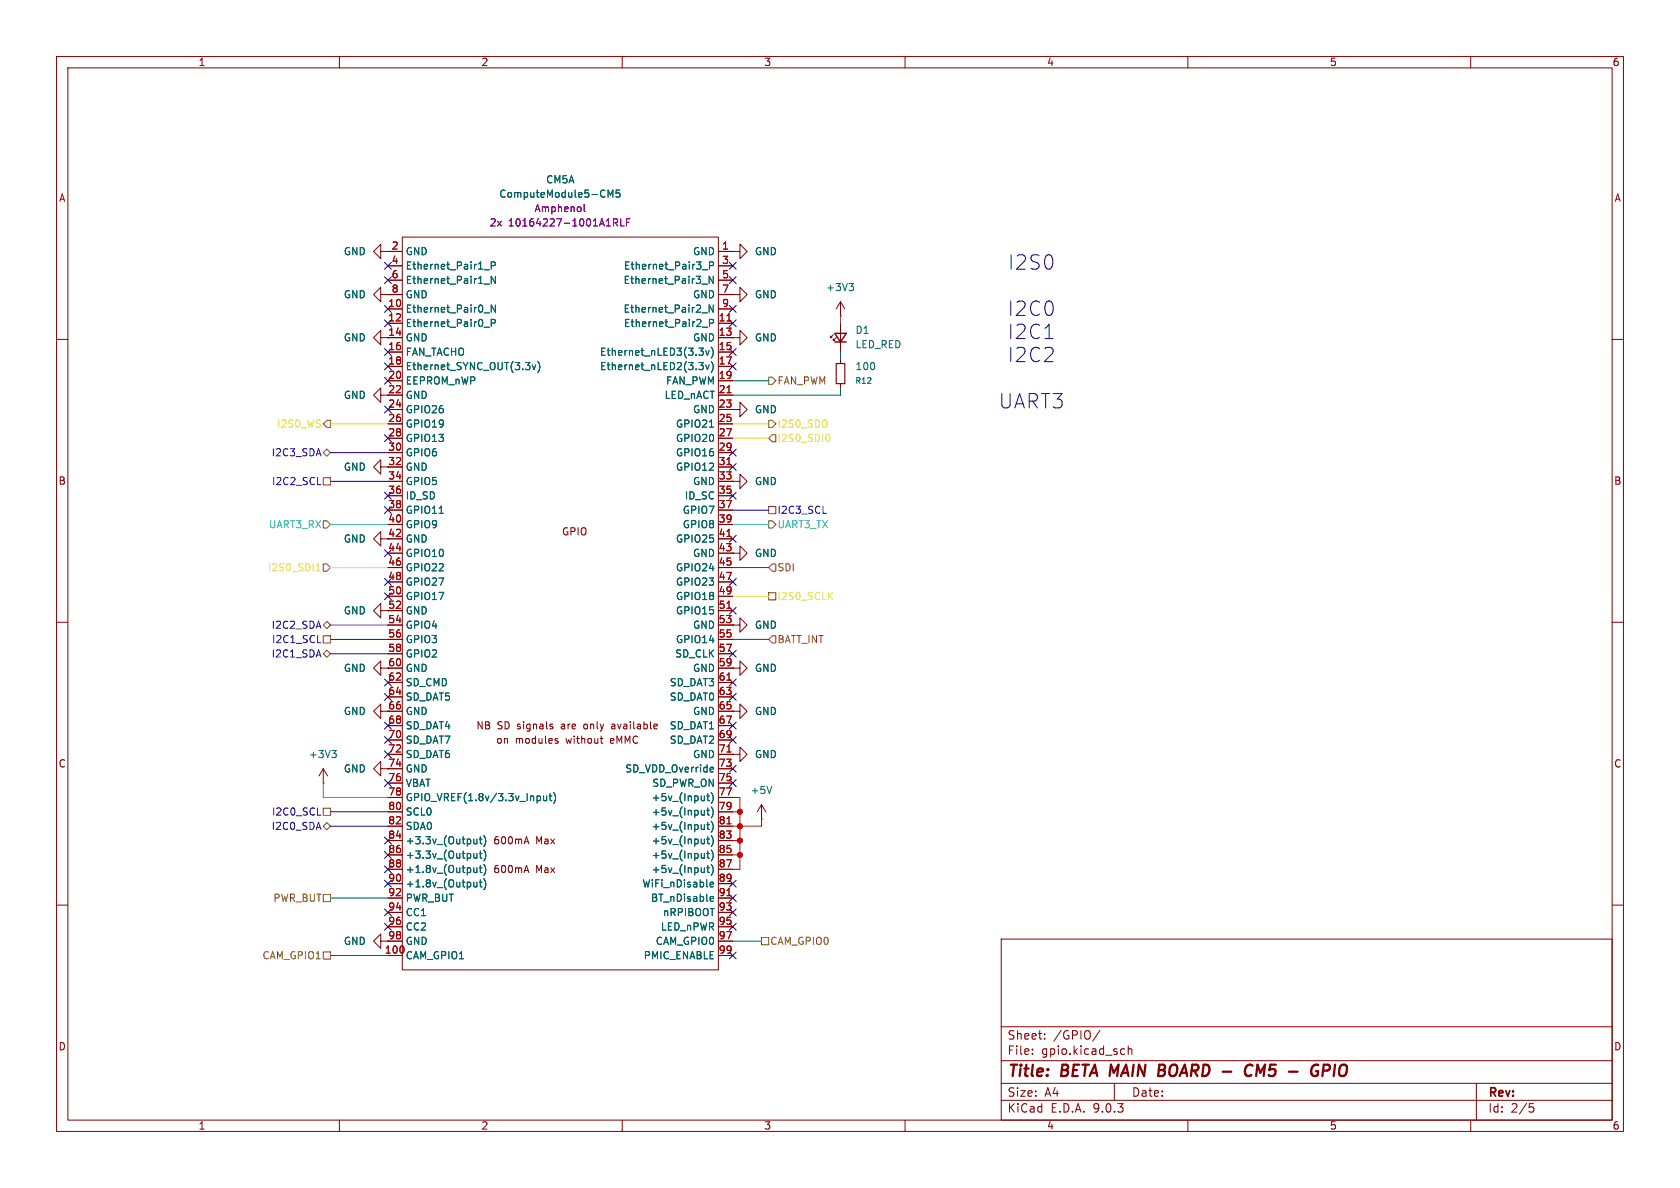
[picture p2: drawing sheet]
<svg xmlns="http://www.w3.org/2000/svg" width="297mm" height="210mm" viewBox="0 0 297 210" stroke-linecap="round" stroke-linejoin="round" font-family="sans-serif">
<g fill="none" stroke="#840000" stroke-width=".18">
<path d="M10 10h277v190h-277zM12 12h273v186h-273zM60 10v2M110 10v2M160 10v2M210 10v2M260 10v2M67.3 52.1v-1.3l-1.3 1.3 1.3 1.2v-1.2h1.3M67.3 59.7v-1.3l-1.3 1.3 1.3 1.3v-1.3h3.8M67.3 44.5v-1.3l-1.3 1.3 1.3 1.2v-1.2h3.8M68.6 52.1h.1M68.6 47h2.5"/>
<path d="M68.6 49.5h2.5M68.6 52.1h2.5M68.6 54.6h2.5M68.6 57.2h2.5M71.1 41.9h55.9v129.6h-55.9zM127 44.5h2.5M127 47h2.5M127 49.5h2.5M127 52.1h2.5M127 54.6h2.5M127 57.2h2.5M127 59.7h2.5"/>
<path d="M129.5 59.7h1.3v-1.3l1.3 1.3-1.3 1.3v-1.3M129.5 59.7h.1M129.5 52.1h1.3v-1.3l1.3 1.3-1.3 1.2v-1.2M129.5 52.1h.1M129.5 44.5h1.3v-1.3l1.3 1.3-1.3 1.2v-1.2M129.5 44.5h.1M147.3 59.2l-.5 .5v-.3v.3h.3M147.8 59.7l-.5 .5v-.3v.3h.3M148.6 55.9h.1M148.6 53.3v2.6M148.6 57.2v5M148.6 53.3l-.8 1.3"/>
<path d="M148.6 53.3l.8 1.3M10 60h2M67.3 69.9v-1.3l-1.3 1.3 1.3 1.2v-1.2h3.8M68.6 62.2h2.5M68.6 64.8h2.5M68.6 67.3h2.5M68.6 72.4h2.5M68.6 74.9h2.5M68.6 77.5h2.5M127 62.2h2.5M127 64.8h2.5M127 67.3h2.5"/>
<path d="M127 69.9h2.5M127 72.4h2.5M127 74.9h2.5M127 77.5h2.5M129.5 72.4h1.3v-1.3l1.3 1.3-1.3 1.3v-1.3M129.5 72.4h.1M148.6 63.5v.8M148.6 67.8v.8M285 60h2M67.3 82.6v-1.3l-1.3 1.3 1.3 1.2v-1.2h3.8M67.3 95.3v-1.3l-1.3 1.3 1.3 1.2v-1.2h3.8M68.6 80h2.5"/>
<path d="M68.6 85.1h2.5M68.6 87.6h2.5M68.6 90.2h2.5M68.6 92.7h2.5M68.6 97.8h2.5M127 80h2.5M127 82.6h2.5M127 85.1h2.5M127 87.6h2.5M127 90.2h2.5M127 92.7h2.5M127 95.3h2.5"/>
<path d="M127 97.8h2.5M129.5 97.8h1.3v-1.3l1.3 1.3-1.3 1.3v-1.3M129.5 97.8h.1M129.5 85.1h1.3v-1.3l1.3 1.3-1.3 1.3v-1.3M129.5 85.1h.1M10 110h2M67.3 118.1v-1.3l-1.3 1.3 1.3 1.3v-1.3h3.8M67.3 108v-1.3l-1.3 1.3 1.3 1.2v-1.2h3.8M68.6 100.3h2.5M68.6 102.9h2.5M68.6 105.4h2.5M68.6 110.5h2.5"/>
<path d="M68.6 113h2.5M68.6 115.6h2.5M127 100.3h2.5M127 102.9h2.5M127 105.4h2.5M127 108h2.5M127 110.5h2.5M127 113h2.5M127 115.6h2.5M127 118.1h2.5M129.5 118.1h1.3v-1.3l1.3 1.3-1.3 1.3v-1.3M129.5 118.1h.1"/>
<path d="M129.5 110.5h1.3v-1.3l1.3 1.3-1.3 1.3v-1.3M129.5 110.5h.1M285 110h2M57.1 138.4h.1M57.1 135.9l-.7 1.3M57.1 135.9l.8 1.3M57.1 135.9v2.5M67.3 135.9v-1.3l-1.3 1.3 1.3 1.3v-1.3h3.8M67.3 125.7v-1.2l-1.3 1.2 1.3 1.3v-1.3h3.8M68.6 120.7h2.5M68.6 123.2h2.5M68.6 128.3h2.5"/>
<path d="M68.6 130.8h2.5M68.6 133.4h2.5M68.6 138.4h2.5M97.6 128.4l.2 .2-.2 .2M97.6 128l.1 .1M98.3 131h.3l.1 .2-.2 .2h-.3M98.3 130.5l.3 .1M106.1 130.5h.5M106.3 131.3l.3 .1M108.3 128l-.1 .1M108.3 128.4l-.2 .1 .2 .3M127 120.7h2.5"/>
<path d="M127 123.2h2.5M127 125.7h2.5M127 128.3h2.5M127 130.8h2.5M127 133.4h2.5M127 135.9h2.5M127 138.4h2.5M129.5 133.4h1.3v-1.3l1.3 1.3-1.3 1.2v-1.2M129.5 133.4h.1M129.5 125.7h1.3v-1.2l1.3 1.2-1.3 1.3v-1.3M129.5 125.7h.1M68.6 141h2.5"/>
<path d="M68.6 143.5h2.5M68.6 146.1h2.5M68.6 148.6h2.5M68.6 151.1h2.5M68.6 153.7h2.5M68.6 156.2h2.5M68.6 158.8h2.5M92.8 148.8h.6M92.8 153.9h.6M93.1 147.9l.4 1.3M93.1 153l.4 1.2M127 141h2.5"/>
<path d="M127 143.5h2.5M127 146.1h2.5M127 148.6h2.5M127 151.1h2.5M127 153.7h2.5M127 156.2h2.5M127 158.8h2.5M134.6 144.8h.1M134.6 142.2l-.7 1.3M134.6 142.2l.8 1.3M134.6 142.2v2.6M10 160h2"/>
<path d="M67.3 166.4v-1.3l-1.3 1.3 1.3 1.2v-1.2h3.8M68.6 161.3h2.5M68.6 163.8h2.5M127 161.3h2.5M127 163.8h2.5M127 166.4h2.5M127 168.9h2.5M177 166h108v32h-108zM285 160h2M60 198v2M110 198v2M160 198v2"/>
<path d="M177 194.5h108M177 191.5h108M177 187.5h108M177 181.5h108M182.5 186.3v.1M182.5 185.5v.1M184.7 183.6v.1M184.7 182.8v.1M194.5 182.1l-1.3 2M197 191.5v3M198.4 185.4l.4 .1M198.8 186.3l-.4 .1"/>
<path d="M199.5 185.5l.2-.1 .3 .1 .1 .9M199.5 184.9v1.5M210 198v2M260 198v2M261 191.5v6.5M270.4 195.1h.7M270.5 195.7h.4l.3 .3-.2 .5-.5 .1"/>
</g>
<path d="M204.9 189.2h.6M205 188.2h.6M205.5 189.2l.3 .1M205.7 190.1l-1 .1M205.7 189.1l-.2 .1M221.2 190a.73 .73 0 0 1-.8 .1M221.4 188.4a.69 .69 0 0 0-1 .1M222.8 189.6l-.5-1.4-.2 2M233.1 188.3a.86 .86 0 0 0-1.3 .8M233.9 189.3h.8a.55 .55 0 0 0 .4-.5 .55 .55 0 0 0-.3-.6h-.8l-.2 2M236 188.2l-.2 2" fill="none" stroke="#840000" stroke-width=".4"/>
<g fill="none" stroke="#006464" stroke-width=".18">
<path d="M107.5 34.9v-1.3l.4 .9 .4-.9v1.3M109.6 33.6h-.7v.6l.2-.1h.4l.1 .2v.4l-.2 .2-.5-.2M85.6 47.7h.9M85.6 50.2h.9M85.6 55.3h.9M85.6 57.9h.9M86.8 47l.7-.1 .1-.2-.1-.3-.7-.1v1.3M86.8 57.1h.7l.1-.2-.1-.3-.7-.1v1.2M87.6 48.8v1.3l-.8-1.3v1.3M87.6 53.9v1.3l-.8-1.3v1.3M124.1 50.2h1M124.1 55.3h1"/>
<path d="M124.2 47.7h.9M124.2 57.9h.9M125.4 47l.6-.1 .1-.2v-.3l-.7-.1v1.3M125.4 57.1h.6l.1-.2v-.3l-.7-.1v1.2M126.1 48.8v1.3l-.7-1.3v1.3M126.1 53.9v1.3l-.7-1.3v1.3M150.1 50.1h.8l-.4 .5M150.6 50.6l.3 .2v.3l-.3 .3M94.1 64.5l.3 .8 .3-.8M95.1 63.9a1.46 1.46 0 0 1 0 1.9M123.5 61.5h.8l-.4 .5 .4 .1v.5l-.2 .2h-.4M123.5 64.1h.8l-.4 .5 .4 .1v.4l-.2 .2h-.4"/>
<path d="M124.8 62l.3 .8 .3-.8M124.8 64.5l.3 .8 .3-.8M125.4 75.5h.7M125.7 61.4a1.46 1.46 0 0 1 0 1.9M125.7 63.9a1.46 1.46 0 0 1 0 1.9M77.7 90.7h.7M58.7 132.7h.7l-.4 .4M59.2 133.1l.2 .3v.3l-.2 .2M125.7 135.6l.4 .1v.2l-.6 .1M126.1 136.4l-.4 .1M136.4 139l-.4 1.3M84.3 148.3v.9"/>
<path d="M84.3 150.9v.8M84.3 153.4v.8M84.3 155.9v.9M84.3 149l-.4 .2M84.3 151.6l-.4 .1M84.3 154.1l-.4 .1M84.3 156.7l-.4 .1M84.7 148.3h.5M84.7 150.9h.5M84.7 153.4h.5M84.7 155.9h.5M84.9 147.9v1.1l.3 .2"/>
<path d="M84.9 150.4v1.1l.3 .2M84.9 153v1.1l.3 .1M84.9 155.5v1.1l.3 .2M85.5 147.7a1.46 1.46 0 0 1 0 2M85.5 150.3a1.46 1.46 0 0 1 0 1.9M85.5 152.8a1.46 1.46 0 0 1 0 1.9M85.5 155.3a1.46 1.46 0 0 1 0 2M95.5 140.8v.6M96.1 140.7l.1 .8h.3l.1-.1M96.6 140.7v.8M97.1 140.7h.5M97.2 140.3v1.1l.4 .1"/>
<path d="M97.9 140.1a1.46 1.46 0 0 1 0 1.9M124.9 140.7h.5M124.9 148.3h.5M124.9 150.9h.5M124.9 153.4h.5M124.9 143.2h.5M124.9 145.8h.5M125.1 140.3v1.1l.3 .1M125.1 147.9v1.1l.3 .2M125.1 150.4v1.1l.3 .2M125.1 153v1.1l.3 .1M125.1 142.8v1.1l.3 .2"/>
<path d="M125.1 145.4v1l.3 .2M125.5 156.4l.6-.2v-.2l-.4-.1-.2 .2 .1 .6h.5M125.6 158.5h.4l.1 .3-.6 .1M125.6 159.3h.5M125.7 140.1a1.46 1.46 0 0 1 0 1.9M125.7 142.6a1.46 1.46 0 0 1 0 2M125.7 145.2a1.46 1.46 0 0 1 0 1.9M125.7 147.7a1.46 1.46 0 0 1 0 2M125.7 150.3a1.46 1.46 0 0 1 0 1.9M125.7 152.8a1.46 1.46 0 0 1 0 1.9"/>
</g>
<path d="M128.5 56.7h.7M128.5 69.4h.7M128.5 82.1h.7M128.5 94.8h.7M128.5 107.5h.7M128.5 120.2h.7M128.5 132.9h.7M128.5 145.6h.7M128.5 158.3h.7" fill="none" stroke="#a90000" stroke-width=".18"/>
<path d="M103.3 36.1v1.1l.1 .2M108.5 39.3h.6l.1-.2-.1-.3-.6-.1v1.2M108.8 39.3l.4 .6M109.7 38.7v1.2h.6M110.8 39.3h.4M111.4 38.7h-.6v1.2" fill="none" stroke="#840084" stroke-width=".18"/>
<path d="M147.6 58.9h2l-1 1.6zM147.6 60.5h2" fill="none" stroke="#840000" stroke-width=".25"/>
<path d="M147.8 64.3h1.6v3.5h-1.6z" fill="none" stroke="#840000" stroke-width=".2"/>
<g fill="none" stroke="#725600" stroke-width=".18">
<path d="M57.8 74.3h.6v1.3h-.6l-.7-.7zM135.9 74.3h.6l.7 .6-.7 .7h-.6zM135.9 66.7h.6l.7 .6-.7 .6h-.6zM136.5 76.8h.7v1.3h-.7l-.6-.6zM57.1 80l.7-.6 .6 .6-.6 .6zM57.1 99.7h.7l.6 .6-.6 .7h-.7zM57.1 92.1h.7l.6 .6-.6 .6h-.7zM57.1 84.5h1.3v1.2h-1.3zM135.9 89.5h1.3v1.3h-1.3zM135.9 92.1h.6l.7 .6-.7 .6h-.6zM136.5 99.7h.7v1.3h-.7l-.6-.7zM57.1 110.5l.7-.6 .6 .6-.6 .6z"/>
<path d="M57.1 112.4h1.3v1.3h-1.3zM57.1 115.6l.7-.7 .6 .7-.6 .6zM135.9 104.8h1.3v1.2h-1.3zM136.5 112.4h.7v1.3h-.7l-.6-.7zM57.1 158.1h1.3v1.3h-1.3zM57.1 146.1l.7-.7 .6 .7-.6 .6zM57.1 142.9h1.3v1.2h-1.3zM57.1 168.3h1.3v1.2h-1.3zM134.6 165.7h1.3v1.3h-1.3z"/>
</g>
<path d="M58.4 74.9h10.2M129.5 74.9h6.4M129.5 77.5h6.4M146.4 76.8a.79 .79 0 0 1 0 1.2M56 99.9l.3-.3v1.3M55.9 100.9h.7M58.4 100.3h10.2M129.5 105.4h6.4" fill="none" stroke="#f0e803" stroke-width=".18"/>
<path d="M56.1 85.7h.6M58.4 85.1h10.2M58.4 80h10.2M129.5 90.2h6.4M145.5 90.7h.6M56.1 113.6h.6M58.4 115.6h10.2M58.4 113h10.2M58.4 110.5h10.2M56.1 144.1h.6M58.4 146.1h10.2M58.4 143.5h10.2" fill="none" stroke="#0c00ff" stroke-width=".18"/>
<path d="M129.5 67.3h6.4M148.6 62.2v1.3M148.6 68.6v1.3h-19.1M129.5 100.3h6.4M129.5 113h6.4M58.4 158.8h10.2M58.4 168.9h10.2M129.5 166.4h5.1" fill="none" stroke="#009600" stroke-width=".18"/>
<path d="M148.6 55.9v1.3M57.1 138.4v2.6h11.5" fill="none" stroke="#ff7d13" stroke-width=".18"/>
<path d="M58.4 92.7h10.2M129.5 92.7h6.4" fill="none" stroke="#00c8f5" stroke-width=".18"/>
<path d="M129.5 141h1.3v12.7h-1.3M129.5 143.5h1.3M129.5 151.1h1.3M129.5 148.6h1.3M134.6 144.8v1.3h-5.1" fill="none" stroke="#ff000d" stroke-width=".18"/>
<g fill="none" stroke="#000084" stroke-width=".18">
<path d="M68 46.4l1.2 1.2M68 48.9l1.2 1.2M68 54l1.2 1.2M68 56.5l1.2 1.3M69.2 46.4l-1.2 1.2M69.2 48.9l-1.2 1.2M69.2 54l-1.2 1.2M69.2 56.5l-1.2 1.3M128.9 54l1.2 1.2M128.9 46.4l1.2 1.2M128.9 48.9l1.2 1.2M128.9 56.5l1.2 1.3"/>
<path d="M130.1 54l-1.2 1.2M130.1 46.4l-1.2 1.2M130.1 48.9l-1.2 1.2M130.1 56.5l-1.2 1.3M68 76.9l1.2 1.2M68 61.6l1.2 1.2M68 71.8l1.2 1.2M68 66.7l1.2 1.2M68 64.2l1.2 1.2M69.2 76.9l-1.2 1.2M69.2 61.6l-1.2 1.2M69.2 71.8l-1.2 1.2"/>
<path d="M69.2 66.7l-1.2 1.2M69.2 64.2l-1.2 1.2M128.9 61.6l1.2 1.2M128.9 79.4l1.2 1.2M128.9 64.2l1.2 1.2M130.1 61.6l-1.2 1.2M130.1 79.4l-1.2 1.2M130.1 64.2l-1.2 1.2M68 97.2l1.2 1.2M68 87l1.2 1.2M68 89.6l1.2 1.2M69.2 97.2l-1.2 1.2"/>
<path d="M69.2 87l-1.2 1.2M69.2 89.6l-1.2 1.2M128.9 94.6l1.2 1.3M128.9 81.9l1.2 1.3M128.9 87l1.2 1.2M130.1 94.6l-1.2 1.3M130.1 81.9l-1.2 1.3M130.1 87l-1.2 1.2M68 104.8l1.2 1.2M68 102.3l1.2 1.2M69.2 104.8l-1.2 1.2M69.2 102.3l-1.2 1.2"/>
<path d="M128.9 107.3l1.2 1.3M128.9 115l1.2 1.2M128.9 102.3l1.2 1.2M130.1 102.3l-1.2 1.2M130.1 107.3l-1.2 1.3M130.1 115l-1.2 1.2M68 132.7l1.2 1.3M68 120l1.2 1.3M68 130.2l1.2 1.2M68 122.6l1.2 1.2M68 127.7l1.2 1.2M68 137.8l1.2 1.2"/>
<path d="M69.2 132.7l-1.2 1.3M69.2 120l-1.2 1.3M69.2 130.2l-1.2 1.2M69.2 122.6l-1.2 1.2M69.2 127.7l-1.2 1.2M69.2 137.8l-1.2 1.2M128.9 137.8l1.2 1.2M128.9 135.3l1.2 1.2M128.9 127.7l1.2 1.2M128.9 120l1.2 1.3M128.9 122.6l1.2 1.2M128.9 130.2l1.2 1.2"/>
<path d="M130.1 137.8l-1.2 1.2M130.1 135.3l-1.2 1.2M130.1 127.7l-1.2 1.2M130.1 120l-1.2 1.3M130.1 122.6l-1.2 1.2M130.1 130.2l-1.2 1.2M68 150.5l1.2 1.2M68 148l1.2 1.2M68 153.1l1.2 1.2M68 155.6l1.2 1.2M69.2 150.5l-1.2 1.2M69.2 148l-1.2 1.2"/>
<path d="M69.2 153.1l-1.2 1.2M69.2 155.6l-1.2 1.2M128.9 158.1l1.2 1.3M128.9 155.6l1.2 1.2M130.1 158.1l-1.2 1.3M130.1 155.6l-1.2 1.2M68 163.2l1.2 1.2M68 160.7l1.2 1.2M69.2 163.2l-1.2 1.2M69.2 160.7l-1.2 1.2M128.9 160.7l1.2 1.2M128.9 163.2l1.2 1.2"/>
<path d="M128.9 168.3l1.2 1.2M130.1 160.7l-1.2 1.2M130.1 163.2l-1.2 1.2M130.1 168.3l-1.2 1.2"/>
</g>
<path d="M184.7 59.8h1.5" fill="none" stroke="#0000c2" stroke-width=".18"/>
<g fill="#ff000d" stroke="#ff000d" stroke-width=".18">
<circle cx="130.8" cy="151.1" r=".46"/>
<circle cx="130.8" cy="143.5" r=".46"/>
<circle cx="130.8" cy="146.1" r=".46"/>
<circle cx="130.8" cy="148.6" r=".46"/>
</g>
<g font-size="3.5" fill="#0000c2">
<text x="178.2" y="47.9">I2S0</text>
<text x="178.1" y="56.1">I2C0</text>
<text x="178.1" y="60.2">I2C1</text>
<text x="178.1" y="64.3">I2C2</text>
<text x="176.5" y="72.4">UART3</text>
</g>
<g font-size="2.8" fill="#840000">
<text x="178" y="190.9">Title:</text>
<text x="187.7" y="190.9">BETA MAIN</text>
<text x="206.4" y="190.9">BOARD -</text>
<text x="223.3" y="190.9">CM5</text>
<text x="231.8" y="190.9">-</text>
<text x="236.6" y="190.9">GPIO</text>
</g>
<g font-size="2.1" fill="#840000">
<text x="178" y="184">Sheet:</text>
<text x="186.2" y="184">/GPIO/</text>
<text x="178" y="186.7">File:</text>
<text x="184.1" y="186.7">gpio.kicad_sch</text>
<text x="178" y="196.9">KiCad</text>
<text x="178" y="194.1">Size:</text>
<text x="184.7" y="194.1">A4</text>
<text x="185.7" y="196.9">E.D.A.</text>
<text x="193.3" y="196.9">9.0.3</text>
<text x="200" y="194.1">Date:</text>
<text x="263" y="194.3">Rev:</text>
<text x="263" y="196.9">Id:</text>
<text x="267.1" y="196.9">2/5</text>
</g>
<g font-size="1.8" fill="#840000">
<text x="35" y="11.9">1</text>
<text x="85" y="11.9">2</text>
<text x="135" y="11.9">3</text>
<text x="185" y="11.9">4</text>
<text x="235" y="11.9">5</text>
<text x="285" y="11.9">6</text>
<text x="10.3" y="35.9">A</text>
<text x="285.3" y="35.9">A</text>
<text x="69.1" y="44.2">2</text>
<text x="68.5" y="59.4">14</text>
<text x="68.5" y="69.6">22</text>
<text x="10.3" y="85.9">B</text>
<text x="285.3" y="85.9">B</text>
<text x="99.3" y="94.8">GPIO</text>
<text x="84.1" y="129.1">NB</text>
<text x="87.6" y="131.7">on</text>
<text x="87.9" y="129.1">SD signals</text>
<text x="91.1" y="131.7">modules</text>
<text x="99.5" y="129.1">are</text>
<text x="100.2" y="131.7">without</text>
<text x="103.7" y="129.1">only</text>
<text x="108.2" y="131.7">eMMC</text>
<text x="108.8" y="129.1">available</text>
<text x="10.3" y="135.9">C</text>
<text x="285.3" y="135.9">C</text>
<text x="87.1" y="149.5">600mA</text>
<text x="94.7" y="149.5">Max</text>
<text x="87.1" y="154.5">600mA</text>
<text x="94.7" y="154.5">Max</text>
<text x="10.3" y="185.9">D</text>
<text x="285.3" y="185.9">D</text>
<text x="35" y="199.9">1</text>
<text x="85" y="199.9">2</text>
<text x="135" y="199.9">3</text>
<text x="185" y="199.9">4</text>
<text x="235" y="199.9">5</text>
<text x="285" y="199.9">6</text>
</g>
<g font-size="1.8" fill="#006464">
<text x="88.2" y="35.2">ComputeModule5-CM5</text>
<text x="96.4" y="32.6">CM5A</text>
<text x="60.7" y="45.3">GND</text>
<text x="71.6" y="45.3">GND</text>
<text x="71.6" y="47.9">Ethernet_Pair1_P</text>
<text x="110.2" y="47.9">Ethernet_Pair3_P</text>
<text x="122.4" y="45.3">GND</text>
<text x="133.4" y="45.3">GND</text>
<text x="60.7" y="52.9">GND</text>
<text x="71.6" y="50.4">Ethernet_Pair1_N</text>
<text x="71.6" y="52.9">GND</text>
<text x="110.1" y="50.4">Ethernet_Pair3_N</text>
<text x="122.4" y="52.9">GND</text>
<text x="133.4" y="52.9">GND</text>
<text x="145.9" y="51.7">+3V3</text>
<text x="71.6" y="55.5">Ethernet_Pair0_N</text>
<text x="71.6" y="58">Ethernet_Pair0_P</text>
<text x="110.1" y="55.5">Ethernet_Pair2_N</text>
<text x="110.2" y="58">Ethernet_Pair2_P</text>
<text x="151.1" y="59.2">D1</text>
<text x="60.7" y="60.6">GND</text>
<text x="71.6" y="60.6">GND</text>
<text x="71.6" y="63.1">FAN_TACHO</text>
<text x="71.6" y="65.6">Ethernet_SYNC_OUT(3.3v)</text>
<text x="106" y="63.1">Ethernet_nLED3(3.3v)</text>
<text x="106" y="65.6">Ethernet_nLED2(3.3v)</text>
<text x="122.4" y="60.6">GND</text>
<text x="133.4" y="60.6">GND</text>
<text x="151.1" y="61.8">LED_RED</text>
<text x="151.1" y="65.6">100</text>
<text x="60.7" y="70.7">GND</text>
<text x="71.6" y="68.2">EEPROM_nWP</text>
<text x="71.6" y="70.7">GND</text>
<text x="117.4" y="70.7">LED_nACT</text>
<text x="117.6" y="68.2">FAN_PWM</text>
<text x="71.6" y="73.3">GPIO26</text>
<text x="71.6" y="75.8">GPIO19</text>
<text x="119.4" y="75.8">GPIO21</text>
<text x="122.4" y="73.3">GND</text>
<text x="133.4" y="73.3">GND</text>
<text x="60.7" y="83.4">GND</text>
<text x="71.6" y="78.3">GPIO13</text>
<text x="71.6" y="80.9">GPIO6</text>
<text x="71.6" y="83.4">GND</text>
<text x="119.4" y="78.3">GPIO20</text>
<text x="119.4" y="80.9">GPIO16</text>
<text x="119.4" y="83.4">GPIO12</text>
<text x="71.6" y="86">GPIO5</text>
<text x="71.6" y="88.5">ID_SD</text>
<text x="121" y="88.5">ID_SC</text>
<text x="122.4" y="86">GND</text>
<text x="133.4" y="86">GND</text>
<text x="71.6" y="91">GPIO11</text>
<text x="71.6" y="93.6">GPIO9</text>
<text x="120.6" y="91">GPIO7</text>
<text x="120.6" y="93.6">GPIO8</text>
<text x="60.7" y="96.1">GND</text>
<text x="71.6" y="96.1">GND</text>
<text x="71.6" y="98.7">GPIO10</text>
<text x="71.6" y="101.2">GPIO22</text>
<text x="119.4" y="96.1">GPIO25</text>
<text x="119.4" y="101.2">GPIO24</text>
<text x="122.4" y="98.7">GND</text>
<text x="133.4" y="98.7">GND</text>
<text x="71.6" y="103.7">GPIO27</text>
<text x="71.6" y="106.3">GPIO17</text>
<text x="119.4" y="103.7">GPIO23</text>
<text x="119.4" y="106.3">GPIO18</text>
<text x="60.7" y="108.8">GND</text>
<text x="71.6" y="108.8">GND</text>
<text x="71.6" y="111.4">GPIO4</text>
<text x="71.6" y="113.9">GPIO3</text>
<text x="119.4" y="108.8">GPIO15</text>
<text x="119.4" y="113.9">GPIO14</text>
<text x="122.4" y="111.4">GND</text>
<text x="133.4" y="111.4">GND</text>
<text x="60.7" y="119">GND</text>
<text x="71.6" y="116.4">GPIO2</text>
<text x="71.6" y="119">GND</text>
<text x="119.3" y="116.4">SD_CLK</text>
<text x="122.4" y="119">GND</text>
<text x="133.4" y="119">GND</text>
<text x="71.6" y="121.5">SD_CMD</text>
<text x="71.6" y="124.1">SD_DAT5</text>
<text x="118.3" y="121.5">SD_DAT3</text>
<text x="118.3" y="124.1">SD_DAT0</text>
<text x="60.7" y="126.6">GND</text>
<text x="71.6" y="126.6">GND</text>
<text x="71.6" y="129.1">SD_DAT4</text>
<text x="71.6" y="131.7">SD_DAT7</text>
<text x="118.3" y="129.1">SD_DAT1</text>
<text x="118.3" y="131.7">SD_DAT2</text>
<text x="122.4" y="126.6">GND</text>
<text x="133.4" y="126.6">GND</text>
<text x="54.5" y="134.2">+3V3</text>
<text x="60.7" y="136.8">GND</text>
<text x="71.6" y="134.2">SD_DAT6</text>
<text x="71.6" y="136.8">GND</text>
<text x="110.4" y="136.8">SD_VDD_Override</text>
<text x="122.4" y="134.2">GND</text>
<text x="133.4" y="134.2">GND</text>
<text x="71.6" y="139.3">VBAT</text>
<text x="71.6" y="141.8">GPIO_VREF(1.8v/3.3v_Input)</text>
<text x="115.1" y="141.8">+5v_(Input)</text>
<text x="115.2" y="139.3">SD_PWR_ON</text>
<text x="132.6" y="140.6">+5V</text>
<text x="71.6" y="144.4">SCL0</text>
<text x="71.6" y="146.9">SDA0</text>
<text x="71.6" y="149.5">+3.3v_(Output)</text>
<text x="115.1" y="144.4">+5v_(Input)</text>
<text x="115.1" y="146.9">+5v_(Input)</text>
<text x="115.1" y="149.5">+5v_(Input)</text>
<text x="71.6" y="152">+3.3v_(Output)</text>
<text x="71.6" y="154.5">+1.8v_(Output)</text>
<text x="115.1" y="152">+5v_(Input)</text>
<text x="115.1" y="154.5">+5v_(Input)</text>
<text x="71.6" y="157.1">+1.8v_(Output)</text>
<text x="71.6" y="159.6">PWR_BUT</text>
<text x="113.5" y="157.1">WiFi_nDisable</text>
<text x="115" y="159.6">BT_nDisable</text>
<text x="60.7" y="167.2">GND</text>
<text x="71.6" y="162.2">CC1</text>
<text x="71.6" y="164.7">CC2</text>
<text x="71.6" y="167.2">GND</text>
<text x="115.8" y="167.2">CAM_GPIO0</text>
<text x="116.7" y="164.7">LED_nPWR</text>
<text x="117.1" y="162.2">nRPIBOOT</text>
<text x="71.6" y="169.8">CAM_GPIO1</text>
<text x="113.7" y="169.8">PMIC_ENABLE</text>
</g>
<g font-size="1.8" fill="#840084">
<text x="86.5" y="40.2">2x</text>
<text x="89.9" y="40.2">10164227-1001A1RLF</text>
<text x="94.4" y="37.7">Amphenol</text>
</g>
<g font-size="1.8" fill="#a90000">
<text x="69.1" y="46.7">4</text>
<text x="127.6" y="44.2">1</text>
<text x="127.6" y="46.7">3</text>
<text x="69.1" y="49.3">6</text>
<text x="69.1" y="51.8">8</text>
<text x="127.6" y="49.3">5</text>
<text x="127.6" y="51.8">7</text>
<text x="68.5" y="54.4">10</text>
<text x="68.5" y="56.9">12</text>
<text x="127" y="56.9">11</text>
<text x="127" y="59.4">13</text>
<text x="127.6" y="54.4">9</text>
<text x="68.5" y="62">16</text>
<text x="68.5" y="64.5">18</text>
<text x="127" y="62">15</text>
<text x="127" y="64.5">17</text>
<text x="68.5" y="67.1">20</text>
<text x="127" y="67.1">19</text>
<text x="127" y="69.6">21</text>
<text x="68.5" y="72.1">24</text>
<text x="68.5" y="74.7">26</text>
<text x="68.5" y="77.2">28</text>
<text x="127" y="72.1">23</text>
<text x="127" y="74.7">25</text>
<text x="127" y="77.2">27</text>
<text x="68.5" y="79.8">30</text>
<text x="68.5" y="82.3">32</text>
<text x="127" y="79.8">29</text>
<text x="127" y="82.3">31</text>
<text x="68.5" y="84.8">34</text>
<text x="68.5" y="87.4">36</text>
<text x="68.5" y="89.9">38</text>
<text x="127" y="84.8">33</text>
<text x="127" y="87.4">35</text>
<text x="127" y="89.9">37</text>
<text x="68.5" y="92.5">40</text>
<text x="68.5" y="95">42</text>
<text x="127" y="92.5">39</text>
<text x="127" y="95">41</text>
<text x="68.5" y="97.5">44</text>
<text x="68.5" y="100.1">46</text>
<text x="127" y="97.5">43</text>
<text x="127" y="100.1">45</text>
<text x="68.5" y="102.6">48</text>
<text x="68.5" y="105.2">50</text>
<text x="68.5" y="107.7">52</text>
<text x="127" y="102.6">47</text>
<text x="127" y="105.2">49</text>
<text x="127" y="107.7">51</text>
<text x="68.5" y="110.2">54</text>
<text x="68.5" y="112.8">56</text>
<text x="127" y="110.2">53</text>
<text x="127" y="112.8">55</text>
<text x="68.5" y="115.3">58</text>
<text x="68.5" y="117.9">60</text>
<text x="127" y="115.3">57</text>
<text x="127" y="117.9">59</text>
<text x="68.5" y="120.4">62</text>
<text x="68.5" y="122.9">64</text>
<text x="68.5" y="125.5">66</text>
<text x="127" y="120.4">61</text>
<text x="127" y="122.9">63</text>
<text x="127" y="125.5">65</text>
<text x="68.5" y="128">68</text>
<text x="68.5" y="130.6">70</text>
<text x="127" y="128">67</text>
<text x="127" y="130.6">69</text>
<text x="68.5" y="133.1">72</text>
<text x="68.5" y="135.6">74</text>
<text x="127" y="133.1">71</text>
<text x="127" y="135.6">73</text>
<text x="68.5" y="138.2">76</text>
<text x="68.5" y="140.7">78</text>
<text x="68.5" y="143.3">80</text>
<text x="127" y="138.2">75</text>
<text x="127" y="140.7">77</text>
<text x="127" y="143.3">79</text>
<text x="68.5" y="145.8">82</text>
<text x="68.5" y="148.3">84</text>
<text x="127" y="145.8">81</text>
<text x="127" y="148.3">83</text>
<text x="68.5" y="150.9">86</text>
<text x="68.5" y="153.4">88</text>
<text x="68.5" y="156">90</text>
<text x="127" y="150.9">85</text>
<text x="127" y="153.4">87</text>
<text x="127" y="156">89</text>
<text x="68.5" y="158.5">92</text>
<text x="68.5" y="161">94</text>
<text x="127" y="158.5">91</text>
<text x="127" y="161">93</text>
<text x="68.5" y="163.6">96</text>
<text x="68.5" y="166.1">98</text>
<text x="127" y="163.6">95</text>
<text x="127" y="166.1">97</text>
<text x="67.9" y="168.7">100</text>
<text x="127" y="168.7">99</text>
</g>
<g font-size="1.8" fill="#725600">
<text x="137.4" y="68.2">FAN_PWM</text>
<text x="137.4" y="101.2">SDI</text>
<text x="137.4" y="113.9">BATT_INT</text>
<text x="48.2" y="159.6">PWR_BUT</text>
<text x="136.1" y="167.2">CAM_GPIO0</text>
<text x="46.3" y="169.8">CAM_GPIO1</text>
</g>
<g font-size="1.8" fill="#f0e803">
<text x="48.9" y="75.8">I2S0_WS</text>
<text x="137.4" y="75.8">I2S0_SDO</text>
<text x="137.4" y="78.3">I2S0_SDI0</text>
<text x="47.3" y="101.2">I2S0_SDI1</text>
<text x="137.4" y="106.3">I2S0_SCLK</text>
</g>
<g font-size="1.8" fill="#0c00ff">
<text x="47.9" y="80.9">I2C3_SDA</text>
<text x="48" y="86">I2C2_SCL</text>
<text x="137.4" y="91">I2C3_SCL</text>
<text x="47.9" y="111.4">I2C2_SDA</text>
<text x="48" y="113.9">I2C1_SCL</text>
<text x="47.9" y="116.4">I2C1_SDA</text>
<text x="47.9" y="146.9">I2C0_SDA</text>
<text x="48" y="144.4">I2C0_SCL</text>
</g>
<g font-size="1.8" fill="#00c8f5">
<text x="47.4" y="93.6">UART3_RX</text>
<text x="137.4" y="93.6">UART3_TX</text>
</g>
<text font-size="1.4" fill="#006464" x="151.1" y="68">R12</text>
</svg>
